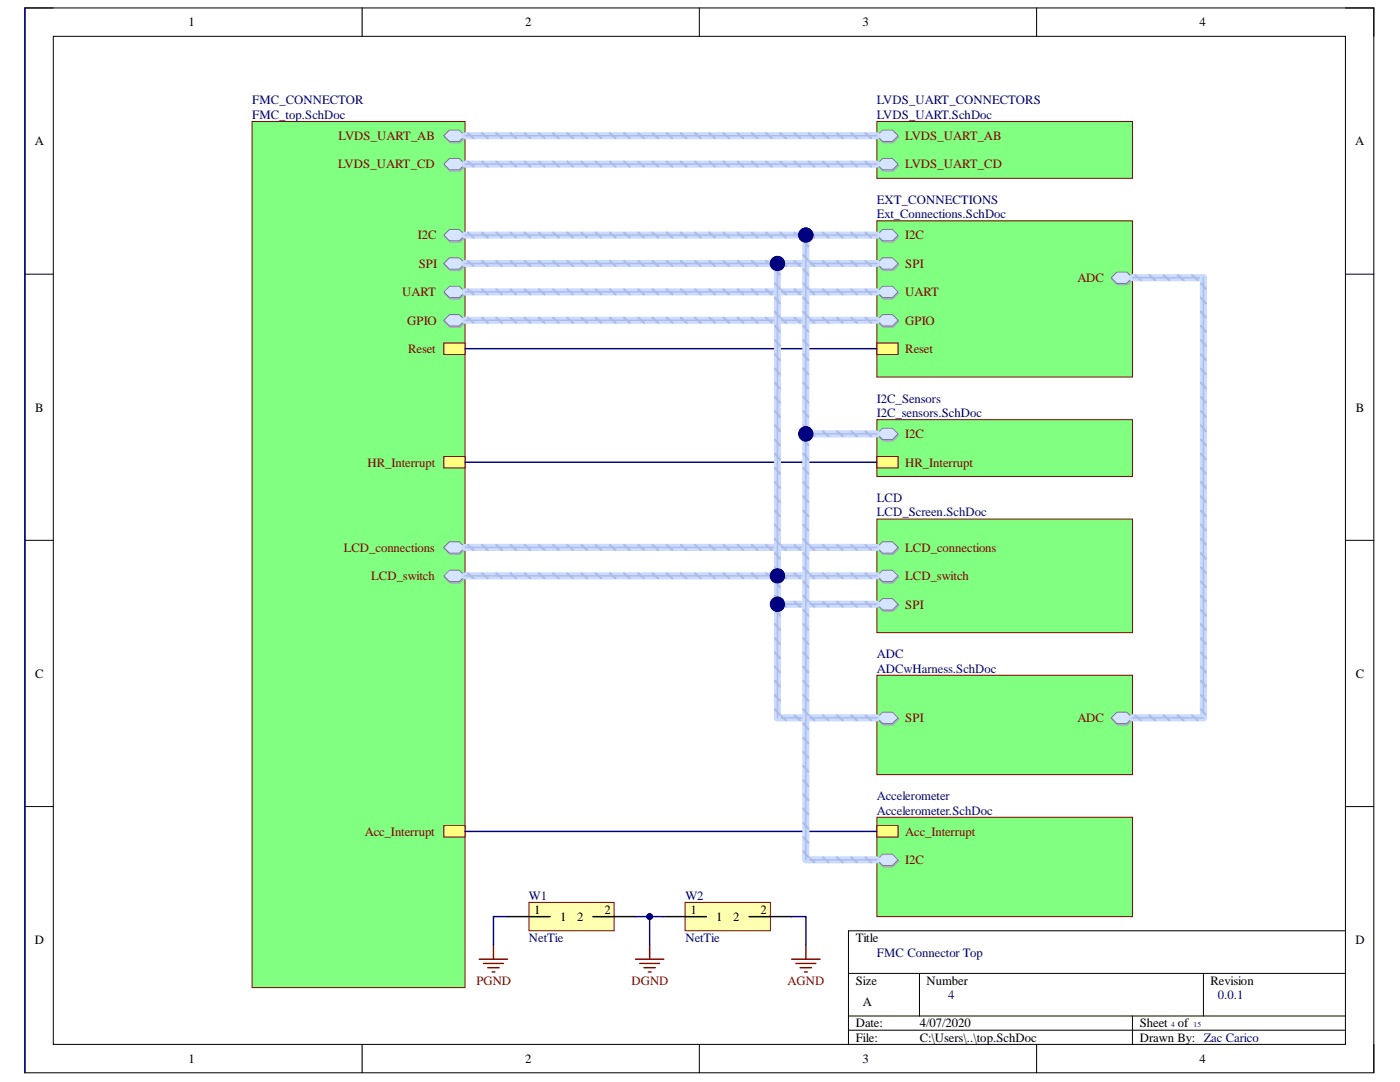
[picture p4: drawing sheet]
<svg xmlns="http://www.w3.org/2000/svg" width="279mm" height="216mm" viewBox="0 0 279 216" stroke-linecap="round" stroke-linejoin="round" font-family="sans-serif">
<path d="M5 1.6h269.2v212.5h-269.2z" fill="none" stroke="#000" stroke-width=".2"/>
<path d="M10.6 7.3h257.9v201.1h-257.9z" fill-rule="evenodd" fill="#fff"/>
<g fill="none" stroke="#000" stroke-width=".2">
<path d="M5 1.6h5.6M10.6 7.3h257.9v201.1h-257.9zM72.3 1.6v5.7M139.6 1.6v5.7M206.9 1.6v5.7M268.5 1.6h5.7v5.7M5 54.7h5.6M268.5 54.7h5.7M5 107.8h5.6M268.5 107.8h5.7M5 160.9h5.6M268.5 160.9h5.7"/>
<path d="M169.3 194.2h99.2M183.5 194.2v8.5M240.2 194.2v8.5M268.5 185.7h-99.2v22.7M72.3 208.4v5.7M139.6 208.4v5.7M169.3 202.7h99.2M169.3 205.6h99.2M206.9 208.4v5.7M226 202.7v5.7M274.2 208.4v5.7"/>
</g>
<path d="M50.3 24.2h42.5v172.9h-42.5z" fill-rule="evenodd" fill="#80ff80"/>
<path d="M50.3 24.2h42.5v172.9h-42.5z" fill="none" stroke="#800000" stroke-width=".2"/>
<path d="M89.8 63.1h2l1.2 1.1-1.2 1.1h-2l-1.1-1.1z" fill-rule="evenodd" fill="#bac0ca"/>
<path d="M89.8 63.1h2l1.2 1.1-1.2 1.1h-2l-1.1-1.1z" fill="none" stroke="#a6acb6" stroke-width=".2"/>
<path d="M88.6 63.9l1.1-1.1h2l1.1 1.1-1.1 1.1h-2z" fill-rule="evenodd" fill="#d5e4ff"/>
<path d="M88.6 63.9l1.1-1.1h2l1.1 1.1-1.1 1.1h-2z" fill="none" stroke="#71809b" stroke-width=".2"/>
<path d="M89.8 57.4h2l1.2 1.1-1.2 1.2h-2l-1.1-1.2z" fill-rule="evenodd" fill="#bac0ca"/>
<path d="M89.8 57.4h2l1.2 1.1-1.2 1.2h-2l-1.1-1.2z" fill="none" stroke="#a6acb6" stroke-width=".2"/>
<path d="M88.6 58.2l1.1-1.1h2l1.1 1.1-1.1 1.2h-2z" fill-rule="evenodd" fill="#d5e4ff"/>
<path d="M88.6 58.2l1.1-1.1h2l1.1 1.1-1.1 1.2h-2z" fill="none" stroke="#71809b" stroke-width=".2"/>
<path d="M89.8 46.1h2l1.2 1.1-1.2 1.1h-2l-1.1-1.1z" fill-rule="evenodd" fill="#bac0ca"/>
<path d="M89.8 46.1h2l1.2 1.1-1.2 1.1h-2l-1.1-1.1z" fill="none" stroke="#a6acb6" stroke-width=".2"/>
<path d="M88.6 46.9l1.1-1.1h2l1.1 1.1-1.1 1.1h-2z" fill-rule="evenodd" fill="#d5e4ff"/>
<path d="M88.6 46.9l1.1-1.1h2l1.1 1.1-1.1 1.1h-2z" fill="none" stroke="#71809b" stroke-width=".2"/>
<path d="M89.8 51.7h2l1.2 1.2-1.2 1.1h-2l-1.1-1.1z" fill-rule="evenodd" fill="#bac0ca"/>
<path d="M89.8 51.7h2l1.2 1.2-1.2 1.1h-2l-1.1-1.1z" fill="none" stroke="#a6acb6" stroke-width=".2"/>
<path d="M88.6 52.6l1.1-1.2h2l1.1 1.2-1.1 1.1h-2z" fill-rule="evenodd" fill="#d5e4ff"/>
<path d="M88.6 52.6l1.1-1.2h2l1.1 1.2-1.1 1.1h-2z" fill="none" stroke="#71809b" stroke-width=".2"/>
<path d="M88.7 109.5l1.1-1.1h2l1.2 1.1-1.2 1.2h-2z" fill-rule="evenodd" fill="#bac0ca"/>
<path d="M88.7 109.5l1.1-1.1h2l1.2 1.1-1.2 1.2h-2z" fill="none" stroke="#a6acb6" stroke-width=".2"/>
<path d="M88.6 109.2l1.1-1.1h2l1.1 1.1-1.1 1.2h-2z" fill-rule="evenodd" fill="#d5e4ff"/>
<path d="M88.6 109.2l1.1-1.1h2l1.1 1.1-1.1 1.2h-2z" fill="none" stroke="#71809b" stroke-width=".2"/>
<path d="M88.7 115.2l1.1-1.1h2l1.2 1.1-1.2 1.1h-2z" fill-rule="evenodd" fill="#bac0ca"/>
<path d="M88.7 115.2l1.1-1.1h2l1.2 1.1-1.2 1.1h-2z" fill="none" stroke="#a6acb6" stroke-width=".2"/>
<path d="M88.6 114.9l1.1-1.1h2l1.1 1.1-1.1 1.1h-2z" fill-rule="evenodd" fill="#d5e4ff"/>
<path d="M88.6 114.9l1.1-1.1h2l1.1 1.1-1.1 1.1h-2z" fill="none" stroke="#71809b" stroke-width=".2"/>
<path d="M88.6 164.8h4.2v2.2h-4.2z" fill-rule="evenodd" fill="#ffff80"/>
<path d="M88.6 164.8h4.2v2.2h-4.2z" fill="none" stroke="#800000" stroke-width=".2"/>
<path d="M89.8 26.2h2l1.2 1.2-1.2 1.1h-2l-1.1-1.1z" fill-rule="evenodd" fill="#bac0ca"/>
<path d="M89.8 26.2h2l1.2 1.2-1.2 1.1h-2l-1.1-1.1z" fill="none" stroke="#a6acb6" stroke-width=".2"/>
<path d="M88.6 27.1l1.1-1.1h2l1.1 1.1-1.1 1.1h-2z" fill-rule="evenodd" fill="#d5e4ff"/>
<path d="M88.6 27.1l1.1-1.1h2l1.1 1.1-1.1 1.1h-2z" fill="none" stroke="#71809b" stroke-width=".2"/>
<path d="M89.8 31.9h2l1.2 1.1-1.2 1.2h-2l-1.1-1.2z" fill-rule="evenodd" fill="#bac0ca"/>
<path d="M89.8 31.9h2l1.2 1.1-1.2 1.2h-2l-1.1-1.2z" fill="none" stroke="#a6acb6" stroke-width=".2"/>
<path d="M88.6 32.7l1.1-1.1h2l1.1 1.1-1.1 1.2h-2z" fill-rule="evenodd" fill="#d5e4ff"/>
<path d="M88.6 32.7l1.1-1.1h2l1.1 1.1-1.1 1.2h-2z" fill="none" stroke="#71809b" stroke-width=".2"/>
<path d="M88.6 68.4h4.2v2.3h-4.2z" fill-rule="evenodd" fill="#ffff80"/>
<path d="M88.6 68.4h4.2v2.3h-4.2z" fill="none" stroke="#800000" stroke-width=".2"/>
<path d="M88.6 91.1h4.2v2.3h-4.2z" fill-rule="evenodd" fill="#ffff80"/>
<path d="M88.6 91.1h4.2v2.3h-4.2z" fill="none" stroke="#800000" stroke-width=".2"/>
<path d="M175 24.2h51v11.4h-51z" fill-rule="evenodd" fill="#80ff80"/>
<path d="M175 24.2h51v11.4h-51z" fill="none" stroke="#800000" stroke-width=".2"/>
<path d="M175.1 33l1.2-1.1h2l1.1 1.1-1.1 1.2h-2z" fill-rule="evenodd" fill="#bac0ca"/>
<path d="M175.1 33l1.2-1.1h2l1.1 1.1-1.1 1.2h-2z" fill="none" stroke="#a6acb6" stroke-width=".2"/>
<path d="M175 32.7l1.1-1.1h2l1.1 1.1-1.1 1.2h-2z" fill-rule="evenodd" fill="#d5e4ff"/>
<path d="M175 32.7l1.1-1.1h2l1.1 1.1-1.1 1.2h-2z" fill="none" stroke="#71809b" stroke-width=".2"/>
<path d="M175.1 27.4l1.2-1.2h2l1.1 1.2-1.1 1.1h-2z" fill-rule="evenodd" fill="#bac0ca"/>
<path d="M175.1 27.4l1.2-1.2h2l1.1 1.2-1.1 1.1h-2z" fill="none" stroke="#a6acb6" stroke-width=".2"/>
<path d="M175 27.1l1.1-1.1h2l1.1 1.1-1.1 1.1h-2z" fill-rule="evenodd" fill="#d5e4ff"/>
<path d="M175 27.1l1.1-1.1h2l1.1 1.1-1.1 1.1h-2z" fill="none" stroke="#71809b" stroke-width=".2"/>
<path d="M175 44.1h51v31.1h-51z" fill-rule="evenodd" fill="#80ff80"/>
<path d="M175 44.1h51v31.1h-51z" fill="none" stroke="#800000" stroke-width=".2"/>
<path d="M175.1 47.2l1.2-1.1h2l1.1 1.1-1.1 1.1h-2z" fill-rule="evenodd" fill="#bac0ca"/>
<path d="M175.1 47.2l1.2-1.1h2l1.1 1.1-1.1 1.1h-2z" fill="none" stroke="#a6acb6" stroke-width=".2"/>
<path d="M175 46.9l1.1-1.1h2l1.1 1.1-1.1 1.2h-2z" fill-rule="evenodd" fill="#d5e4ff"/>
<path d="M175 46.9l1.1-1.1h2l1.1 1.1-1.1 1.2h-2z" fill="none" stroke="#71809b" stroke-width=".2"/>
<path d="M175.1 52.9l1.2-1.2h2l1.1 1.2-1.1 1.1h-2z" fill-rule="evenodd" fill="#bac0ca"/>
<path d="M175.1 52.9l1.2-1.2h2l1.1 1.2-1.1 1.1h-2z" fill="none" stroke="#a6acb6" stroke-width=".2"/>
<path d="M175 52.6l1.1-1.2h2l1.1 1.2-1.1 1.1h-2z" fill-rule="evenodd" fill="#d5e4ff"/>
<path d="M175 52.6l1.1-1.2h2l1.1 1.2-1.1 1.1h-2z" fill="none" stroke="#71809b" stroke-width=".2"/>
<path d="M175.1 58.5l1.2-1.1h2l1.1 1.1-1.1 1.2h-2z" fill-rule="evenodd" fill="#bac0ca"/>
<path d="M175.1 58.5l1.2-1.1h2l1.1 1.1-1.1 1.2h-2z" fill="none" stroke="#a6acb6" stroke-width=".2"/>
<path d="M175 58.2l1.1-1.1h2l1.1 1.1-1.1 1.2h-2z" fill-rule="evenodd" fill="#d5e4ff"/>
<path d="M175 58.2l1.1-1.1h2l1.1 1.1-1.1 1.2h-2z" fill="none" stroke="#71809b" stroke-width=".2"/>
<path d="M175.1 64.2l1.2-1.1h2l1.1 1.1-1.1 1.1h-2z" fill-rule="evenodd" fill="#bac0ca"/>
<path d="M175.1 64.2l1.2-1.1h2l1.1 1.1-1.1 1.1h-2z" fill="none" stroke="#a6acb6" stroke-width=".2"/>
<path d="M175 63.9l1.1-1.1h2l1.1 1.1-1.1 1.2h-2z" fill-rule="evenodd" fill="#d5e4ff"/>
<path d="M175 63.9l1.1-1.1h2l1.1 1.1-1.1 1.2h-2z" fill="none" stroke="#71809b" stroke-width=".2"/>
<path d="M221.9 55.7l1.1-1.1h2l1.1 1.1-1.1 1.1h-2z" fill-rule="evenodd" fill="#bac0ca"/>
<path d="M221.9 55.7l1.1-1.1h2l1.1 1.1-1.1 1.1h-2z" fill="none" stroke="#a6acb6" stroke-width=".2"/>
<path d="M221.8 55.4l1.1-1.1h2l1.1 1.1-1.1 1.2h-2z" fill-rule="evenodd" fill="#d5e4ff"/>
<path d="M221.8 55.4l1.1-1.1h2l1.1 1.1-1.1 1.2h-2z" fill="none" stroke="#71809b" stroke-width=".2"/>
<path d="M175 68.4h4.2v2.3h-4.2z" fill-rule="evenodd" fill="#ffff80"/>
<path d="M175 68.4h4.2v2.3h-4.2z" fill="none" stroke="#800000" stroke-width=".2"/>
<path d="M175 83.7h51v11.4h-51z" fill-rule="evenodd" fill="#80ff80"/>
<path d="M175 83.7h51v11.4h-51z" fill="none" stroke="#800000" stroke-width=".2"/>
<path d="M175.1 86.9l1.2-1.2h2l1.1 1.2-1.1 1.1h-2z" fill-rule="evenodd" fill="#bac0ca"/>
<path d="M175.1 86.9l1.2-1.2h2l1.1 1.2-1.1 1.1h-2z" fill="none" stroke="#a6acb6" stroke-width=".2"/>
<path d="M175 86.6l1.1-1.2h2l1.1 1.2-1.1 1.1h-2z" fill-rule="evenodd" fill="#d5e4ff"/>
<path d="M175 86.6l1.1-1.2h2l1.1 1.2-1.1 1.1h-2z" fill="none" stroke="#71809b" stroke-width=".2"/>
<path d="M175 91.1h4.2v2.3h-4.2z" fill-rule="evenodd" fill="#ffff80"/>
<path d="M175 91.1h4.2v2.3h-4.2z" fill="none" stroke="#800000" stroke-width=".2"/>
<path d="M175 103.6h51v22.6h-51z" fill-rule="evenodd" fill="#80ff80"/>
<path d="M175 103.6h51v22.6h-51z" fill="none" stroke="#800000" stroke-width=".2"/>
<path d="M175.1 109.5l1.2-1.1h2l1.1 1.1-1.1 1.2h-2z" fill-rule="evenodd" fill="#bac0ca"/>
<path d="M175.1 109.5l1.2-1.1h2l1.1 1.1-1.1 1.2h-2z" fill="none" stroke="#a6acb6" stroke-width=".2"/>
<path d="M175 109.2l1.1-1.1h2l1.1 1.1-1.1 1.2h-2z" fill-rule="evenodd" fill="#d5e4ff"/>
<path d="M175 109.2l1.1-1.1h2l1.1 1.1-1.1 1.2h-2z" fill="none" stroke="#71809b" stroke-width=".2"/>
<path d="M175.1 115.2l1.2-1.1h2l1.1 1.1-1.1 1.1h-2z" fill-rule="evenodd" fill="#bac0ca"/>
<path d="M175.1 115.2l1.2-1.1h2l1.1 1.1-1.1 1.1h-2z" fill="none" stroke="#a6acb6" stroke-width=".2"/>
<path d="M175 114.9l1.1-1.1h2l1.1 1.1-1.1 1.1h-2z" fill-rule="evenodd" fill="#d5e4ff"/>
<path d="M175 114.9l1.1-1.1h2l1.1 1.1-1.1 1.1h-2z" fill="none" stroke="#71809b" stroke-width=".2"/>
<path d="M175.1 120.9l1.2-1.2h2l1.1 1.2-1.1 1.1h-2z" fill-rule="evenodd" fill="#bac0ca"/>
<path d="M175.1 120.9l1.2-1.2h2l1.1 1.2-1.1 1.1h-2z" fill="none" stroke="#a6acb6" stroke-width=".2"/>
<path d="M175 120.6l1.1-1.2h2l1.1 1.2-1.1 1.1h-2z" fill-rule="evenodd" fill="#d5e4ff"/>
<path d="M175 120.6l1.1-1.2h2l1.1 1.2-1.1 1.1h-2z" fill="none" stroke="#71809b" stroke-width=".2"/>
<path d="M175 134.7h51v19.9h-51z" fill-rule="evenodd" fill="#80ff80"/>
<path d="M175 134.7h51v19.9h-51z" fill="none" stroke="#800000" stroke-width=".2"/>
<path d="M221.9 143.5l1.1-1.1h2l1.1 1.1-1.1 1.2h-2z" fill-rule="evenodd" fill="#bac0ca"/>
<path d="M221.9 143.5l1.1-1.1h2l1.1 1.1-1.1 1.2h-2z" fill="none" stroke="#a6acb6" stroke-width=".2"/>
<path d="M222.9 142.1h2l1.1 1.1-1.1 1.2h-2l-1.1-1.2z" fill-rule="evenodd" fill="#d5e4ff"/>
<path d="M222.9 142.1h2l1.1 1.1-1.1 1.2h-2l-1.1-1.2z" fill="none" stroke="#71809b" stroke-width=".2"/>
<path d="M175.1 143.5l1.2-1.1h2l1.1 1.1-1.1 1.2h-2z" fill-rule="evenodd" fill="#bac0ca"/>
<path d="M175.1 143.5l1.2-1.1h2l1.1 1.1-1.1 1.2h-2z" fill="none" stroke="#a6acb6" stroke-width=".2"/>
<path d="M176.1 142.1h2l1.1 1.1-1.1 1.2h-2l-1.1-1.2z" fill-rule="evenodd" fill="#d5e4ff"/>
<path d="M176.1 142.1h2l1.1 1.1-1.1 1.2h-2l-1.1-1.2z" fill="none" stroke="#71809b" stroke-width=".2"/>
<path d="M175 163.1h51v19.8h-51z" fill-rule="evenodd" fill="#80ff80"/>
<path d="M175 163.1h51v19.8h-51z" fill="none" stroke="#800000" stroke-width=".2"/>
<path d="M175 164.8h4.2v2.2h-4.2z" fill-rule="evenodd" fill="#ffff80"/>
<path d="M175 164.8h4.2v2.2h-4.2z" fill="none" stroke="#800000" stroke-width=".2"/>
<path d="M175.1 171.8l1.2-1.1h2l1.1 1.1-1.1 1.2h-2z" fill-rule="evenodd" fill="#bac0ca"/>
<path d="M175.1 171.8l1.2-1.1h2l1.1 1.1-1.1 1.2h-2z" fill="none" stroke="#a6acb6" stroke-width=".2"/>
<path d="M176.1 170.4h2l1.1 1.2-1.1 1.1h-2l-1.1-1.1z" fill-rule="evenodd" fill="#d5e4ff"/>
<path d="M176.1 170.4h2l1.1 1.2-1.1 1.1h-2l-1.1-1.1z" fill="none" stroke="#71809b" stroke-width=".2"/>
<g fill="none" stroke="#800000" stroke-width=".29">
<path d="M95.6 191.4h5.7M96.5 192.2h4M97.3 193.1h2.3M98.2 193.9h.6M98.5 188.6v2.8M126.8 191.4h5.7M127.7 192.2h3.9M128.5 193.1h2.3M129.4 193.9h.5M129.6 188.6v2.8M158 191.4h5.7M158.8 192.2h4"/>
<path d="M159.7 193.1h2.3M160.5 193.9h.6M160.8 188.6v2.8"/>
</g>
<path d="M136.7 180.1h17v5.6h-17z" fill-rule="evenodd" fill="#ffffb0"/>
<path d="M136.7 180.1h17v5.6h-17z" fill="none" stroke="#800000" stroke-width=".2"/>
<path d="M132.5 182.9h8.5M149.5 182.9h8.5" fill="none" stroke="#000" stroke-width=".29"/>
<path d="M105.6 180.1h17v5.6h-17z" fill-rule="evenodd" fill="#ffffb0"/>
<path d="M105.6 180.1h17v5.6h-17z" fill="none" stroke="#800000" stroke-width=".2"/>
<path d="M101.3 182.9h8.5M118.3 182.9h8.5" fill="none" stroke="#000" stroke-width=".29"/>
<path d="M92.8 69.6h82.2M92.8 92.2h82.2M92.8 165.9h82.2M101.3 182.9h-2.8v5.7M126.8 182.9h2.8v5.7" fill="none" stroke="#000080" stroke-width=".29"/>
<path d="M226 55.4h14.2v87.8h-14.2" fill="none" stroke="#cbdaff" stroke-width="1.4"/>
<g fill="none" stroke="#adbce7" stroke-width=".42">
<path d="M226.6 54.9l1.1 1M229.4 54.9l1.1 1M232.2 54.9l1.2 1M235.1 54.9l1.1 1M237.9 54.9l1.1 1M239.7 59.4l1 1.1M239.7 56.6l1 1.1M239.7 79.2l1 1.1M239.7 76.4l1 1.1M239.7 73.5l1 1.2M239.7 70.7l1 1.1M239.7 67.9l1 1.1"/>
<path d="M239.7 65.1l1 1.1M239.7 62.2l1 1.1M239.7 99l1 1.2M239.7 96.2l1 1.1M239.7 93.4l1 1.1M239.7 90.5l1 1.2M239.7 87.7l1 1.1M239.7 84.9l1 1.1M239.7 82l1 1.2M239.7 118.9l1 1.1M239.7 116l1 1.2M239.7 113.2l1 1.1"/>
<path d="M239.7 110.4l1 1.1M239.7 107.5l1 1.2M239.7 104.7l1 1.1M239.7 101.9l1 1.1M239.7 138.7l1 1.1M239.7 135.9l1 1.1M239.7 133l1 1.2M239.7 130.2l1 1.1M239.7 127.4l1 1.1M239.7 124.5l1 1.2M239.7 121.7l1 1.1M226.6 142.7l1.1 1"/>
<path d="M229.4 142.7l1.1 1M232.2 142.7l1.2 1M235.1 142.7l1.1 1M237.9 142.7l1.1 1M239.7 141.5l1 1.2"/>
</g>
<path d="M226 55.4h14.2v87.8h-14.2" fill="none" stroke="#adbce7" stroke-width=".29"/>
<circle cx="129.7" cy="182.9" r=".56" fill="#000080"/>
<circle cx="129.7" cy="182.9" r=".56" fill="none" stroke="#000080" stroke-width=".2"/>
<path d="M129.6 182.9h2.9" fill="none" stroke="#000080" stroke-width=".29"/>
<circle cx="129.7" cy="182.9" r=".56" fill="#000080"/>
<circle cx="129.7" cy="182.9" r=".56" fill="none" stroke="#000080" stroke-width=".2"/>
<path d="M5 1.6v212.5M158 182.9h2.8v5.7" fill="none" stroke="#000080" stroke-width=".29"/>
<path d="M175 114.9h-82.2" fill="none" stroke="#cbdaff" stroke-width="1.4"/>
<g fill="none" stroke="#adbce7" stroke-width=".42">
<path d="M93.4 114.4l1.1 1M96.2 114.4l1.1 1M99 114.4l1.2 1M101.9 114.4l1.1 1M104.7 114.4l1.1 1M107.6 114.4l1.1 1M110.4 114.4l1.1 1M113.2 114.4l1.1 1M116.1 114.4l1.1 1M118.9 114.4l1.1 1M121.7 114.4l1.2 1M124.6 114.4l1.1 1"/>
<path d="M127.4 114.4l1.1 1M130.2 114.4l1.2 1M133.1 114.4l1.1 1M135.9 114.4l1.1 1M138.7 114.4l1.2 1M141.6 114.4l1.1 1M144.4 114.4l1.1 1M147.2 114.4l1.2 1M150.1 114.4l1.1 1M152.9 114.4l1.1 1M155.7 114.4l1.2 1M158.6 114.4l1.1 1"/>
<path d="M161.4 114.4l1.1 1M164.2 114.4l1.2 1M167.1 114.4l1.1 1M169.9 114.4l1.1 1M172.7 114.4l1.2 1"/>
</g>
<path d="M175 114.9h-82.2" fill="none" stroke="#adbce7" stroke-width=".29"/>
<circle cx="155.2" cy="114.9" r="1.42" fill="#000080"/>
<circle cx="155.2" cy="114.9" r="1.42" fill="none" stroke="#000080" stroke-width=".2"/>
<path d="M92.8 58.2h82.2M92.8 52.6h82.2M92.8 63.9h82.2M92.8 109.2h82.2" fill="none" stroke="#cbdaff" stroke-width="1.4"/>
<g fill="none" stroke="#adbce7" stroke-width=".42">
<path d="M93.4 57.7l1.1 1M93.4 52.1l1.1 1M96.2 57.7l1.1 1M96.2 52.1l1.1 1M99 57.7l1.2 1M99 52.1l1.2 1M101.9 57.7l1.1 1M101.9 52.1l1.1 1M104.7 57.7l1.1 1M104.7 52.1l1.1 1M107.6 57.7l1.1 1M107.6 52.1l1.1 1"/>
<path d="M110.4 57.7l1.1 1M110.4 52.1l1.1 1M113.2 57.7l1.1 1M113.2 52.1l1.1 1M116.1 57.7l1.1 1M116.1 52.1l1.1 1M118.9 57.7l1.1 1M118.9 52.1l1.1 1M121.7 57.7l1.2 1M121.7 52.1l1.2 1M124.6 57.7l1.1 1M124.6 52.1l1.1 1"/>
<path d="M127.4 57.7l1.1 1M127.4 52.1l1.1 1M130.2 57.7l1.2 1M130.2 52.1l1.2 1M133.1 57.7l1.1 1M133.1 52.1l1.1 1M135.9 57.7l1.1 1M135.9 52.1l1.1 1M138.7 57.7l1.2 1M138.7 52.1l1.2 1M141.6 57.7l1.1 1M141.6 52.1l1.1 1"/>
<path d="M144.4 57.7l1.1 1M144.4 52.1l1.1 1M147.2 57.7l1.2 1M147.2 52.1l1.2 1M150.1 57.7l1.1 1M150.1 52.1l1.1 1M152.9 57.7l1.1 1M152.9 52.1l1.1 1M155.7 57.7l1.2 1M155.7 52.1l1.2 1M158.6 57.7l1.1 1M158.6 52.1l1.1 1"/>
<path d="M161.4 57.7l1.1 1M161.4 52.1l1.1 1M164.2 57.7l1.2 1M164.2 52.1l1.2 1M167.1 57.7l1.1 1M167.1 52.1l1.1 1M169.9 57.7l1.1 1M169.9 52.1l1.1 1M172.7 57.7l1.2 1M172.7 52.1l1.2 1M93.4 63.4l1.1 1M96.2 63.4l1.1 1"/>
<path d="M99 63.4l1.2 1M101.9 63.4l1.1 1M104.7 63.4l1.1 1M107.6 63.4l1.1 1M110.4 63.4l1.1 1M113.2 63.4l1.1 1M116.1 63.4l1.1 1M118.9 63.4l1.1 1M121.7 63.4l1.2 1M124.6 63.4l1.1 1M127.4 63.4l1.1 1M130.2 63.4l1.2 1"/>
<path d="M133.1 63.4l1.1 1M135.9 63.4l1.1 1M138.7 63.4l1.2 1M141.6 63.4l1.1 1M144.4 63.4l1.1 1M147.2 63.4l1.2 1M150.1 63.4l1.1 1M152.9 63.4l1.1 1M155.7 63.4l1.2 1M158.6 63.4l1.1 1M161.4 63.4l1.1 1M164.2 63.4l1.2 1"/>
<path d="M167.1 63.4l1.1 1M169.9 63.4l1.1 1M172.7 63.4l1.2 1M93.4 108.7l1.1 1M96.2 108.7l1.1 1M99 108.7l1.2 1M101.9 108.7l1.1 1M104.7 108.7l1.1 1M107.6 108.7l1.1 1M110.4 108.7l1.1 1M113.2 108.7l1.1 1M116.1 108.7l1.1 1"/>
<path d="M118.9 108.7l1.1 1M121.7 108.7l1.2 1M124.6 108.7l1.1 1M127.4 108.7l1.1 1M130.2 108.7l1.2 1M133.1 108.7l1.1 1M135.9 108.7l1.1 1M138.7 108.7l1.2 1M141.6 108.7l1.1 1M144.4 108.7l1.1 1M147.2 108.7l1.2 1M150.1 108.7l1.1 1"/>
<path d="M152.9 108.7l1.1 1M155.7 108.7l1.2 1M158.6 108.7l1.1 1M161.4 108.7l1.1 1M164.2 108.7l1.2 1M167.1 108.7l1.1 1M169.9 108.7l1.1 1M172.7 108.7l1.2 1"/>
</g>
<path d="M92.8 58.2h82.2M92.8 52.6h82.2M92.8 63.9h82.2M92.8 109.2h82.2" fill="none" stroke="#adbce7" stroke-width=".29"/>
<circle cx="155.2" cy="52.6" r="1.42" fill="#000080"/>
<circle cx="155.2" cy="52.6" r="1.42" fill="none" stroke="#000080" stroke-width=".2"/>
<path d="M92.8 46.9h82.2" fill="none" stroke="#cbdaff" stroke-width="1.4"/>
<g fill="none" stroke="#adbce7" stroke-width=".42">
<path d="M93.4 46.4l1.1 1M96.2 46.4l1.1 1M99 46.4l1.2 1M101.9 46.4l1.1 1M104.7 46.4l1.1 1M107.6 46.4l1.1 1M110.4 46.4l1.1 1M113.2 46.4l1.1 1M116.1 46.4l1.1 1M118.9 46.4l1.1 1M121.7 46.4l1.2 1M124.6 46.4l1.1 1"/>
<path d="M127.4 46.4l1.1 1M130.2 46.4l1.2 1M133.1 46.4l1.1 1M135.9 46.4l1.1 1M138.7 46.4l1.2 1M141.6 46.4l1.1 1M144.4 46.4l1.1 1M147.2 46.4l1.2 1M150.1 46.4l1.1 1M152.9 46.4l1.1 1M155.7 46.4l1.2 1M158.6 46.4l1.1 1"/>
<path d="M161.4 46.4l1.1 1M164.2 46.4l1.2 1M167.1 46.4l1.1 1M169.9 46.4l1.1 1M172.7 46.4l1.2 1"/>
</g>
<path d="M92.8 46.9h82.2" fill="none" stroke="#adbce7" stroke-width=".29"/>
<circle cx="160.8" cy="46.9" r="1.42" fill="#000080"/>
<circle cx="160.8" cy="46.9" r="1.42" fill="none" stroke="#000080" stroke-width=".2"/>
<path d="M92.8 32.7h82.2M92.8 27.1h82.2M155.2 52.6v90.6h19.8" fill="none" stroke="#cbdaff" stroke-width="1.4"/>
<g fill="none" stroke="#adbce7" stroke-width=".42">
<path d="M93.4 32.3l1.1 .9M93.4 26.6l1.1 1M96.2 32.3l1.1 .9M96.2 26.6l1.1 1M99 32.3l1.2 .9M99 26.6l1.2 1M101.9 32.3l1.1 .9M101.9 26.6l1.1 1M104.7 32.3l1.1 .9M104.7 26.6l1.1 1M107.6 32.3l1.1 .9M107.6 26.6l1.1 1"/>
<path d="M110.4 32.3l1.1 .9M110.4 26.6l1.1 1M113.2 32.3l1.1 .9M113.2 26.6l1.1 1M116.1 32.3l1.1 .9M116.1 26.6l1.1 1M118.9 32.3l1.1 .9M118.9 26.6l1.1 1M121.7 32.3l1.2 .9M121.7 26.6l1.2 1M124.6 32.3l1.1 .9M124.6 26.6l1.1 1"/>
<path d="M127.4 32.3l1.1 .9M127.4 26.6l1.1 1M130.2 32.3l1.2 .9M130.2 26.6l1.2 1M133.1 32.3l1.1 .9M133.1 26.6l1.1 1M135.9 32.3l1.1 .9M135.9 26.6l1.1 1M138.7 32.3l1.2 .9M138.7 26.6l1.2 1M141.6 32.3l1.1 .9M141.6 26.6l1.1 1"/>
<path d="M144.4 32.3l1.1 .9M144.4 26.6l1.1 1M147.2 32.3l1.2 .9M147.2 26.6l1.2 1M150.1 32.3l1.1 .9M150.1 26.6l1.1 1M152.9 32.3l1.1 .9M152.9 26.6l1.1 1M155.7 32.3l1.2 .9M155.7 26.6l1.2 1M158.6 32.3l1.1 .9M158.6 26.6l1.1 1"/>
<path d="M161.4 32.3l1.1 .9M161.4 26.6l1.1 1M164.2 32.3l1.2 .9M164.2 26.6l1.2 1M167.1 32.3l1.1 .9M167.1 26.6l1.1 1M169.9 32.3l1.1 .9M169.9 26.6l1.1 1M172.7 32.3l1.2 .9M172.7 26.6l1.2 1M154.7 59.4l.9 1.1M154.7 56.5l.9 1.2"/>
<path d="M154.7 53.7l.9 1.1M154.7 79.2l.9 1.1M154.7 76.4l.9 1.1M154.7 73.5l.9 1.2M154.7 70.7l.9 1.1M154.7 67.9l.9 1.1M154.7 65l.9 1.2M154.7 62.2l.9 1.1M154.7 99l.9 1.2M154.7 96.2l.9 1.1M154.7 93.4l.9 1.1M154.7 90.5l.9 1.2"/>
<path d="M154.7 87.7l.9 1.1M154.7 84.9l.9 1.1M154.7 82l.9 1.2M154.7 118.9l.9 1.1M154.7 116l.9 1.2M154.7 113.2l.9 1.1M154.7 110.4l.9 1.1M154.7 107.5l.9 1.2M154.7 104.7l.9 1.1M154.7 101.9l.9 1.1M154.7 138.7l.9 1.1M154.7 135.9l.9 1.1"/>
<path d="M154.7 133l.9 1.2M154.7 130.2l.9 1.1M154.7 127.4l.9 1.1M154.7 124.5l.9 1.2M154.7 121.7l.9 1.1M154.7 141.5l.9 1.2M155.7 142.7l1.2 1M158.6 142.7l1.1 1M161.4 142.7l1.1 1M164.2 142.7l1.2 1M167.1 142.7l1.1 1M169.9 142.7l1.1 1"/>
<path d="M172.7 142.7l1.2 1"/>
</g>
<path d="M92.8 32.7h82.2M92.8 27.1h82.2M155.2 52.6v90.6h19.8" fill="none" stroke="#adbce7" stroke-width=".29"/>
<circle cx="155.2" cy="120.6" r="1.42" fill="#000080"/>
<circle cx="155.2" cy="120.6" r="1.42" fill="none" stroke="#000080" stroke-width=".2"/>
<circle cx="155.2" cy="114.9" r="1.42" fill="#000080"/>
<circle cx="155.2" cy="114.9" r="1.42" fill="none" stroke="#000080" stroke-width=".2"/>
<circle cx="155.2" cy="52.6" r="1.42" fill="#000080"/>
<circle cx="155.2" cy="52.6" r="1.42" fill="none" stroke="#000080" stroke-width=".2"/>
<path d="M155.2 120.6h19.8" fill="none" stroke="#cbdaff" stroke-width="1.4"/>
<path d="M155.7 120.1l1.2 1M158.6 120.1l1.1 1M161.4 120.1l1.1 1M164.2 120.1l1.2 1M167.1 120.1l1.1 1M169.9 120.1l1.1 1M172.7 120.1l1.2 1" fill="none" stroke="#adbce7" stroke-width=".42"/>
<path d="M155.2 120.6h19.8" fill="none" stroke="#adbce7" stroke-width=".29"/>
<circle cx="155.2" cy="120.6" r="1.42" fill="#000080"/>
<circle cx="155.2" cy="120.6" r="1.42" fill="none" stroke="#000080" stroke-width=".2"/>
<path d="M160.8 46.9v124.7M160.8 171.6h14.2" fill="none" stroke="#cbdaff" stroke-width="1.4"/>
<g fill="none" stroke="#adbce7" stroke-width=".42">
<path d="M160.3 59.4l1 1.1M160.3 56.5l1 1.2M160.3 53.7l1 1.1M160.3 50.9l1 1.1M160.3 48l1 1.2M160.3 79.2l1 1.1M160.3 76.4l1 1.1M160.3 73.5l1 1.2M160.3 70.7l1 1.1M160.3 67.9l1 1.1M160.3 65l1 1.2M160.3 62.2l1 1.1"/>
<path d="M160.3 99l1 1.2M160.3 96.2l1 1.1M160.3 93.4l1 1.1M160.3 90.5l1 1.2M160.3 87.7l1 1.1M160.3 84.9l1 1.1M160.3 82l1 1.2M160.3 118.9l1 1.1M160.3 116l1 1.2M160.3 113.2l1 1.1M160.3 110.4l1 1.1M160.3 107.5l1 1.2"/>
<path d="M160.3 104.7l1 1.1M160.3 101.9l1 1.1M160.3 138.7l1 1.1M160.3 135.9l1 1.1M160.3 133l1 1.2M160.3 130.2l1 1.1M160.3 127.4l1 1.1M160.3 124.5l1 1.2M160.3 121.7l1 1.1M160.3 158.5l1 1.2M160.3 155.7l1 1.1M160.3 152.9l1 1.1"/>
<path d="M160.3 150l1 1.2M160.3 147.2l1 1.1M160.3 144.4l1 1.1M160.3 141.5l1 1.2M160.3 169.9l1 1.1M160.3 167l1 1.2M160.3 164.2l1 1.1M160.3 161.4l1 1.1M161.4 171.1l1.1 1M164.2 171.1l1.2 1M167.1 171.1l1.1 1M169.9 171.1l1.1 1"/>
<path d="M172.7 171.1l1.2 1"/>
</g>
<path d="M160.8 46.9v124.7M160.8 171.6h14.2" fill="none" stroke="#adbce7" stroke-width=".29"/>
<circle cx="160.8" cy="86.6" r="1.42" fill="#000080"/>
<circle cx="160.8" cy="86.6" r="1.42" fill="none" stroke="#000080" stroke-width=".2"/>
<circle cx="160.8" cy="46.9" r="1.42" fill="#000080"/>
<circle cx="160.8" cy="46.9" r="1.42" fill="none" stroke="#000080" stroke-width=".2"/>
<path d="M160.8 86.6h14.2" fill="none" stroke="#cbdaff" stroke-width="1.4"/>
<path d="M161.4 86.1l1.1 1M164.2 86.1l1.2 1M167.1 86.1l1.1 1M169.9 86.1l1.1 1M172.7 86.1l1.2 1" fill="none" stroke="#adbce7" stroke-width=".42"/>
<path d="M160.8 86.6h14.2" fill="none" stroke="#adbce7" stroke-width=".29"/>
<circle cx="160.8" cy="86.6" r="1.42" fill="#000080"/>
<circle cx="160.8" cy="86.6" r="1.42" fill="none" stroke="#000080" stroke-width=".2"/>
<g font-size="2.5">
<text x="37.6" y="5.2">1</text>
<text x="104.8" y="5.2">2</text>
<text x="172.1" y="5.2">3</text>
<text x="239.4" y="5.2">4</text>
<text x="6.9" y="29">A</text>
<text x="270.4" y="29">A</text>
<text x="7" y="82.1">B</text>
<text x="270.6" y="82.1">B</text>
<text x="7" y="135.2">C</text>
<text x="270.6" y="135.2">C</text>
<text x="106.6" y="182.3">1</text>
<text x="111.8" y="183.8">1</text>
<text x="115.2" y="183.8">2</text>
<text x="120.6" y="182.3">2</text>
<text x="137.8" y="182.3">1</text>
<text x="143" y="183.8">1</text>
<text x="146.3" y="183.8">2</text>
<text x="151.7" y="182.3">2</text>
<text x="6.9" y="188.3">D</text>
<text x="170.8" y="188">Title</text>
<text x="270.5" y="188.3">D</text>
<text x="170.8" y="196.5">Size</text>
<text x="184.9" y="196.5">Number</text>
<text x="241.6" y="196.5">Revision</text>
<text x="172.2" y="200.8">A</text>
<text x="170.8" y="205">Date:</text>
<text x="170.8" y="207.9">File:</text>
<text x="183.6" y="205">4/07/2020</text>
<text x="183.6" y="207.9">C:\Users\..\top.SchDoc</text>
<text x="227.5" y="205">Sheet</text>
<text x="227.5" y="207.9">Drawn By: Zac Carico</text>
<text x="235.1" y="205">of</text>
<text x="37.6" y="212.1">1</text>
<text x="104.8" y="212.1">2</text>
<text x="172.1" y="212.1">3</text>
<text x="239.4" y="212.1">4</text>
</g>
<g font-size="2.5" fill="#000080">
<text x="50.3" y="20.8">FMC_CONNECTOR</text>
<text x="50.3" y="23.7">FMC_top.SchDoc</text>
<text x="175" y="20.8">LVDS_UART_CONNECTORS</text>
<text x="175" y="23.7">LVDS_UART.SchDoc</text>
<text x="175" y="40.7">EXT_CONNECTIONS</text>
<text x="175" y="43.5">Ext_Connections.SchDoc</text>
<text x="175" y="80.3">I2C_Sensors</text>
<text x="175" y="83.1">I2C_sensors.SchDoc</text>
<text x="175" y="100.2">LCD</text>
<text x="175" y="103">LCD_Screen.SchDoc</text>
<text x="175" y="131.3">ADC</text>
<text x="175" y="134.2">ADCwHarness.SchDoc</text>
<text x="175" y="159.7">Accelerometer</text>
<text x="175" y="162.5">Accelerometer.SchDoc</text>
<text x="105.6" y="179.5">W1</text>
<text x="136.8" y="179.5">W2</text>
<text x="105.6" y="188">NetTie</text>
<text x="136.8" y="188">NetTie</text>
<text x="175" y="190.9">FMC Connector Top</text>
<text x="189.2" y="199.3">4</text>
<text x="243" y="199.3">0.0.1</text>
</g>
<g font-size="2.5" fill="#800000">
<text x="67.6" y="27.9">LVDS_UART_AB</text>
<text x="180.7" y="27.9">LVDS_UART_AB</text>
<text x="67.5" y="33.6">LVDS_UART_CD</text>
<text x="180.7" y="33.6">LVDS_UART_CD</text>
<text x="83.4" y="47.8">I2C</text>
<text x="180.7" y="47.8">I2C</text>
<text x="83.6" y="53.4">SPI</text>
<text x="180.7" y="53.4">SPI</text>
<text x="80.3" y="59.1">UART</text>
<text x="180.7" y="59.1">UART</text>
<text x="215" y="56.2">ADC</text>
<text x="81.3" y="64.8">GPIO</text>
<text x="180.7" y="64.8">GPIO</text>
<text x="81.5" y="70.4">Reset</text>
<text x="180.7" y="70.4">Reset</text>
<text x="180.7" y="87.4">I2C</text>
<text x="73.3" y="93.1">HR_Interrupt</text>
<text x="180.7" y="93.1">HR_Interrupt</text>
<text x="68.6" y="110.1">LCD_connections</text>
<text x="180.7" y="110.1">LCD_connections</text>
<text x="74.1" y="115.8">LCD_switch</text>
<text x="180.7" y="115.8">LCD_switch</text>
<text x="180.7" y="121.4">SPI</text>
<text x="180.7" y="144.1">SPI</text>
<text x="215" y="144.1">ADC</text>
<text x="72.8" y="166.8">Acc_Interrupt</text>
<text x="180.7" y="166.8">Acc_Interrupt</text>
<text x="180.7" y="172.4">I2C</text>
<text x="95.1" y="196.5">PGND</text>
<text x="126" y="196.5">DGND</text>
<text x="157.2" y="196.5">AGND</text>
</g>
<g font-size="1.5" fill="#000080">
<text x="233.7" y="204.9">4</text>
<text x="238.2" y="204.9">15</text>
</g>
</svg>
